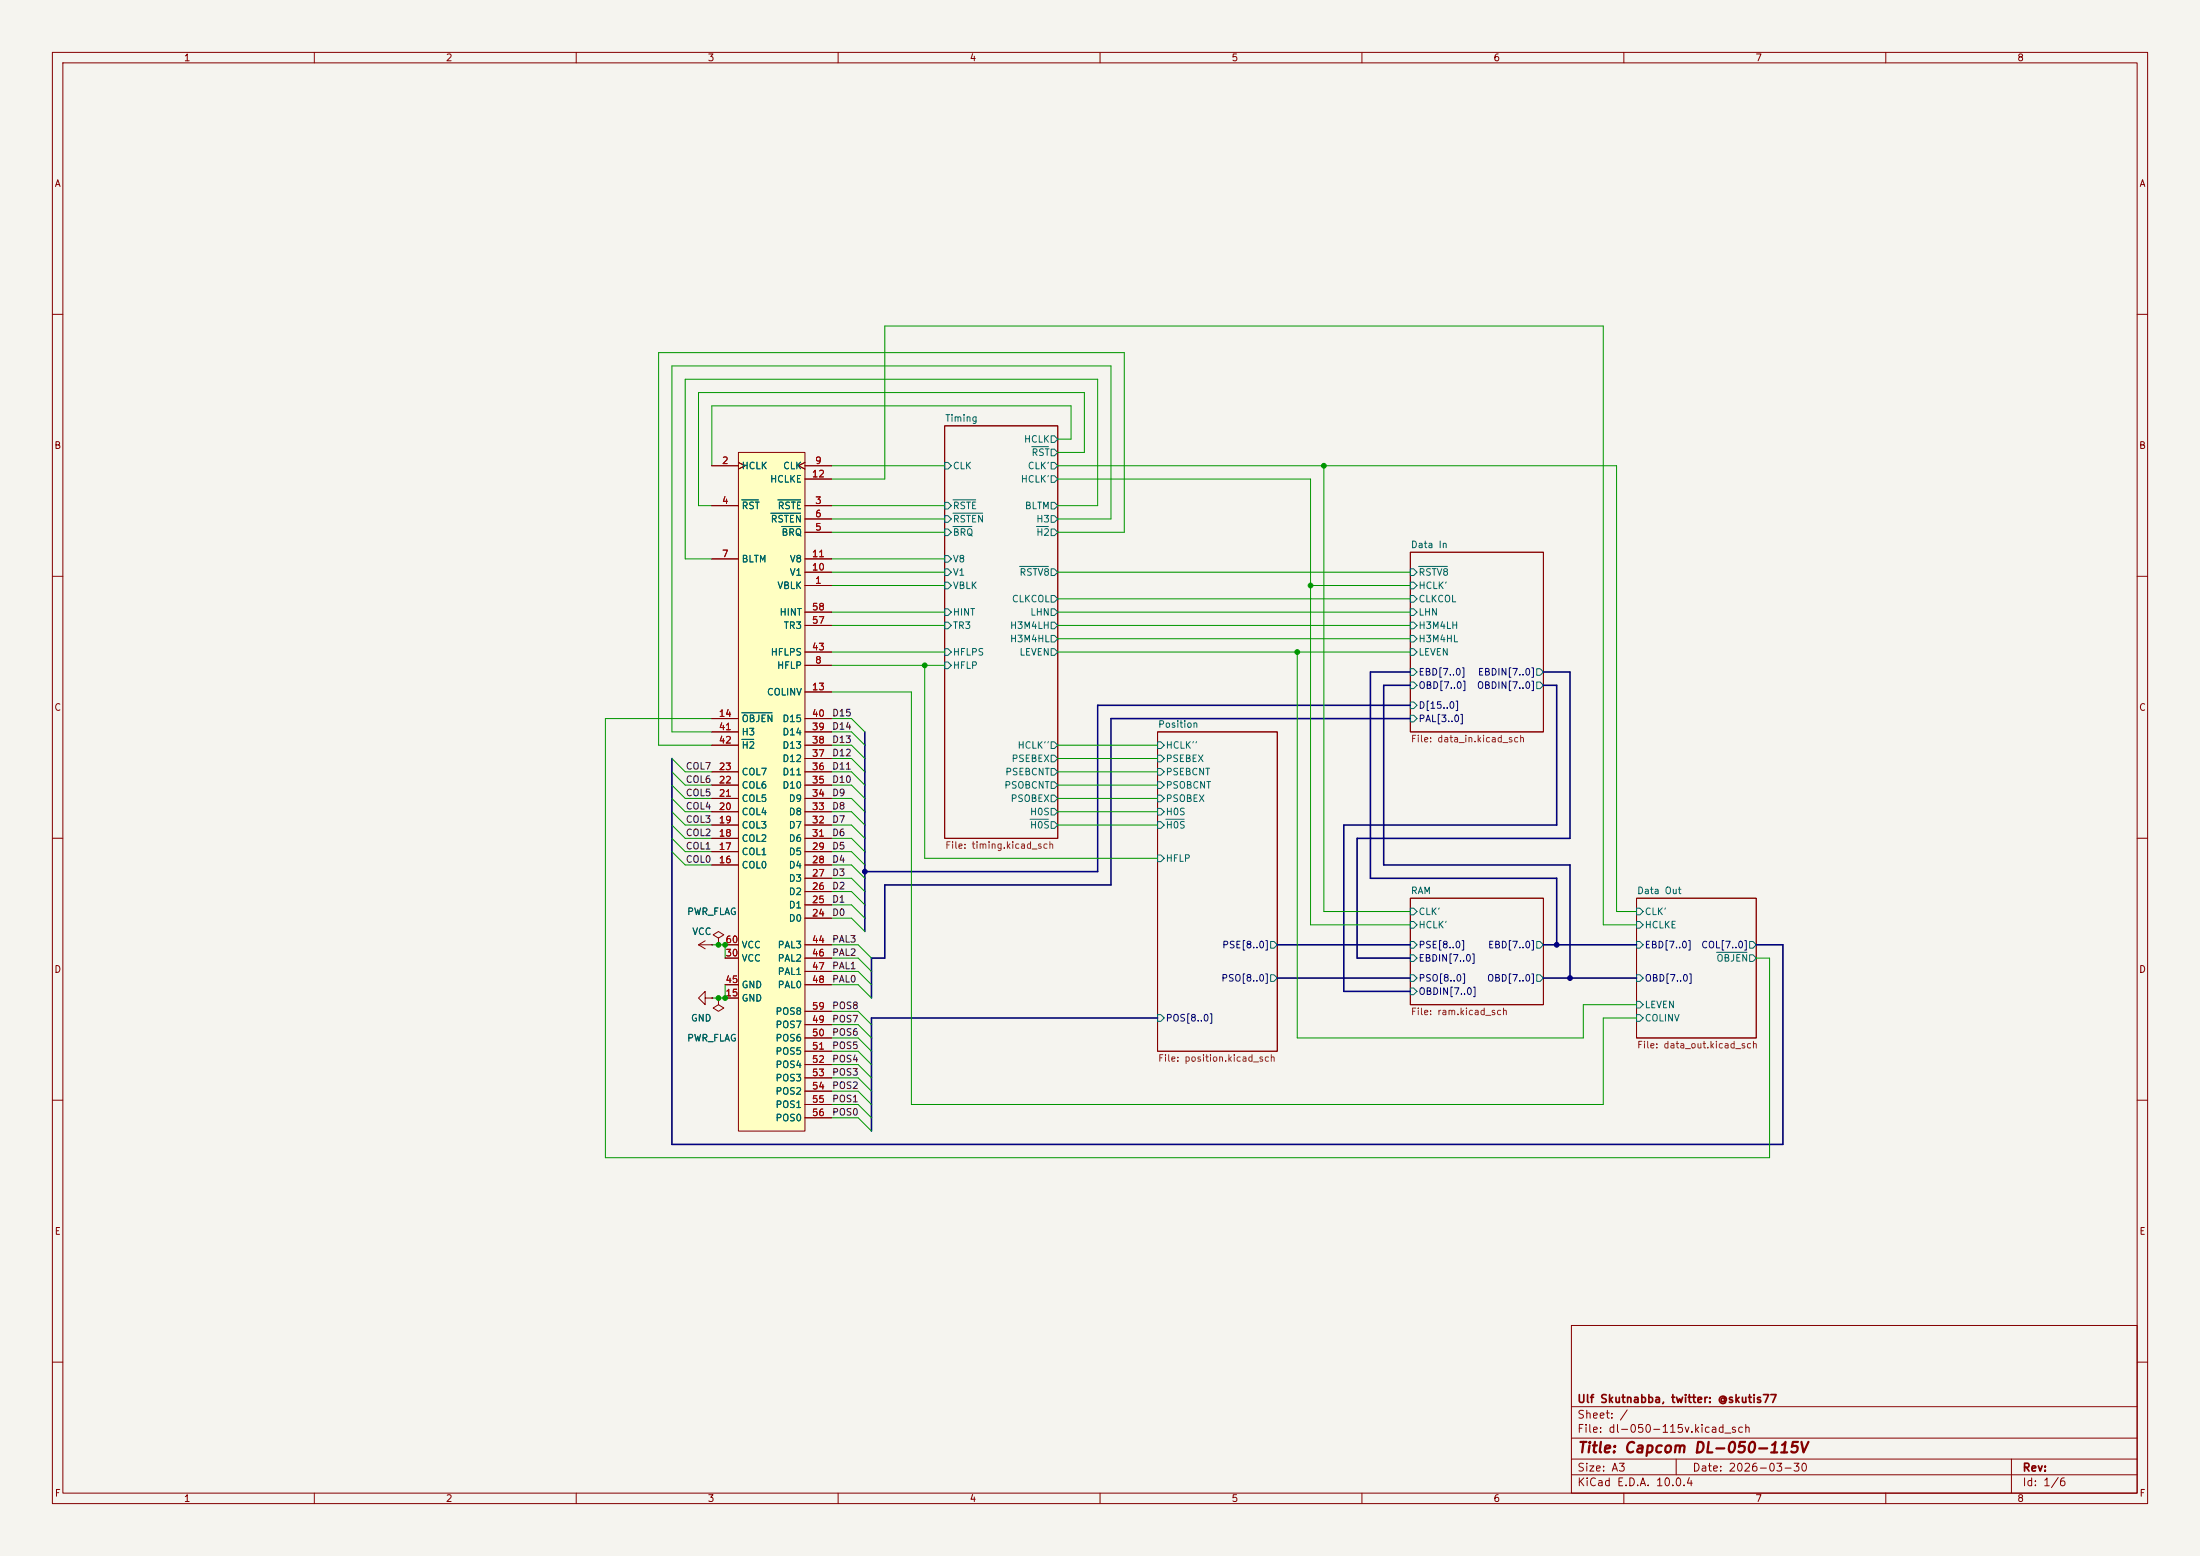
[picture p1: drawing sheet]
<svg xmlns="http://www.w3.org/2000/svg" width="420mm" height="297mm" viewBox="0 0 420 297" stroke-linecap="round" stroke-linejoin="round" font-family="sans-serif">
<path d="M0 0h420v297h-420z" fill="#f5f4ef" stroke="#f5f4ef" stroke-width=".19"/>
<g fill="none" stroke="#840000" stroke-width=".19">
<path d="M10 10h400v277h-400zM12 12h396v273h-396zM60 10v2M110 10v2M160 10v2M210 10v2M260 10v2M310 10v2M360 10v2M10 60h2M408 60h2M180.3 81.3h21.6v78.7h-21.6z"/>
<path d="M10 110h2M269.2 105.4h25.4v34.3h-25.4zM408 110h2M221 139.7h22.8v61h-22.8zM10 160h2M408 160h2M269.2 171.5h25.4v20.3h-25.4zM312.4 171.5h22.9v26.6h-22.9zM10 210h2M408 210h2M300 253h108v32h-108zM10 260h2"/>
<path d="M300 278.5h108M300 274.5h108M300 268.5h108M320 278.5v3M384 278.5v6.5M408 260h2M60 285v2M110 285v2M160 285v2M210 285v2M260 285v2M300 281.5h108"/>
<path d="M310 285v2M360 285v2"/>
</g>
<g fill="none" stroke="#006464" stroke-width=".19">
<path d="M180.3 95.9h.7l.6 .6-.6 .7h-.7zM180.3 98.4h.7l.6 .7-.6 .6h-.7zM180.3 88.3h.7l.6 .6-.6 .6h-.7zM181.9 95.4h4.4M181.9 98h5.7M196.9 85.3h3.2M200.7 88.3h.6l.6 .6-.6 .6h-.6zM200.7 90.8h.6l.6 .6-.6 .7h-.6zM200.7 98.4h.6l.6 .7-.6 .6h-.6zM200.7 85.7h.6l.6 .7-.6 .6h-.6zM200.7 95.9h.6l.6 .6-.6 .7h-.6zM200.7 83.2h.6l.6 .6-.6 .7h-.6z"/>
<path d="M180.3 116.2h.7l.6 .6-.6 .7h-.7zM180.3 111.1h.7l.6 .7-.6 .6h-.7zM180.3 106h.7l.6 .7-.6 .6h-.7zM180.3 101h.7l.6 .6-.6 .6h-.7zM180.3 108.6h.7l.6 .6-.6 .7h-.7zM180.3 118.7h.7l.6 .7-.6 .6h-.7zM181.9 100.5h3.6M194.6 108.1h5.5M197.9 100.5h2.2M200.7 118.7h.6l.6 .7-.6 .6h-.6zM200.7 101h.6l.6 .6-.6 .6h-.6zM200.7 113.7h.6l.6 .6-.6 .6h-.6z"/>
<path d="M200.7 116.2h.6l.6 .6-.6 .7h-.6zM200.7 108.6h.6l.6 .6-.6 .7h-.6zM269.2 116.2h.7l.6 .6-.6 .7h-.7zM269.2 118.7h.7l.6 .7-.6 .6h-.7zM269.2 111.1h.7l.6 .7-.6 .6h-.7zM269.2 113.7h.7l.6 .6-.6 .6h-.7zM269.2 108.6h.7l.6 .6-.6 .7h-.7zM270.8 108.1h5.5M180.3 123.8h.7l.6 .7-.6 .6h-.7zM180.3 126.4h.7l.6 .6-.6 .6h-.7zM200.7 121.3h.6l.6 .6-.6 .7h-.6zM200.7 123.8h.6l.6 .7-.6 .6h-.6z"/>
<path d="M269.2 127.6h.7l.6 .7-.6 .6h-.7zM269.2 130.2h.7l.6 .6-.6 .6h-.7zM269.2 121.3h.7l.6 .6-.6 .7h-.7zM269.2 134h.7l.6 .6-.6 .7h-.7zM269.2 136.5h.7l.6 .7-.6 .6h-.7zM269.2 123.8h.7l.6 .7-.6 .6h-.7zM293.4 127.6h.6l.6 .7-.6 .6h-.6zM293.4 130.2h.6l.6 .6-.6 .6h-.6zM196.6 156.4h3.5M200.7 149.2h.6l.6 .7-.6 .6h-.6zM200.7 151.8h.6l.6 .6-.6 .6h-.6zM200.7 156.8h.6l.6 .7-.6 .6h-.6z"/>
<path d="M200.7 154.3h.6l.6 .6-.6 .7h-.6zM200.7 146.7h.6l.6 .6-.6 .7h-.6zM200.7 144.1h.6l.6 .7-.6 .6h-.6zM200.7 141.6h.6l.6 .6-.6 .7h-.6zM221 144.1h.6l.6 .7-.6 .6h-.6zM221 146.7h.6l.6 .6-.6 .7h-.6zM221 149.2h.6l.6 .7-.6 .6h-.6zM221 151.8h.6l.6 .6-.6 .6h-.6zM221 154.3h.6l.6 .6-.6 .7h-.6zM221 156.8h.6l.6 .7-.6 .6h-.6zM221 141.6h.6l.6 .6-.6 .7h-.6zM222.6 156.4h3.5"/>
<path d="M221 163.2h.6l.6 .6-.6 .7h-.6zM242.6 179.7h.6l.6 .6-.6 .7h-.6zM269.2 173.4h.7l.6 .6-.6 .6h-.7zM269.2 179.7h.7l.6 .6-.6 .7h-.7zM269.2 175.9h.7l.6 .6-.6 .7h-.7zM293.4 179.7h.6l.6 .6-.6 .7h-.6zM312.4 179.7h.7l.6 .6-.6 .7h-.7zM312.4 175.9h.7l.6 .6-.6 .7h-.7zM312.4 173.4h.7l.6 .6-.6 .6h-.7zM334 179.7h.6l.7 .6-.7 .7h-.6zM221 193.7h.6l.6 .6-.6 .6h-.6zM242.6 186.1h.6l.6 .6-.6 .6h-.6z"/>
<path d="M269.2 182.2h.7l.6 .7-.6 .6h-.7zM269.2 186.1h.7l.6 .6-.6 .6h-.7zM269.2 188.6h.7l.6 .6-.6 .7h-.7zM293.4 186.1h.6l.6 .6-.6 .6h-.6zM312.4 193.7h.7l.6 .6-.6 .6h-.7zM312.4 186.1h.7l.6 .6-.6 .6h-.7zM312.4 191.1h.7l.6 .7-.6 .6h-.7zM327.7 181.8h5.8M334 182.2h.6l.7 .7-.7 .6h-.6z"/>
</g>
<path d="M141 86.4h12.7v129.5h-12.7z" fill="#ffffc2"/>
<g fill="none" stroke="#840000" stroke-width=".19">
<path d="M135.9 88.9h5.1M135.9 96.5h5.1M141 86.4h12.7v129.5h-12.7zM141 88.3l1.2 .6-1.2 .6M153.7 88.3l-1.3 .6 1.3 .6M153.7 88.9h5M153.7 96.5h5M153.7 99.1h5M153.7 91.4h5M135.9 106.7h5.1M153.7 111.8h5M153.7 101.6h5"/>
<path d="M153.7 106.7h5M153.7 109.2h5M153.7 119.4h5M153.7 116.8h5M135.9 137.2h5.1M135.9 139.7h5.1M153.7 127h5M153.7 132.1h5M153.7 137.2h5M153.7 139.7h5M153.7 124.5h5M135.9 157.5h5.1"/>
<path d="M135.9 154.9h5.1M135.9 152.4h5.1M135.9 149.9h5.1M135.9 147.3h5.1M135.9 142.2h5.1M153.7 157.5h5M153.7 154.9h5M153.7 152.4h5M153.7 149.9h5M153.7 147.3h5M153.7 144.8h5M153.7 142.2h5"/>
<path d="M134.6 179.6l-1.3 .7M135.9 165.1h5.1M135.9 162.6h5.1M135.9 160h5.1M137.2 179.1l1-.7-1-.6-1.1 .6 1.1 .7v1.2M153.7 165.1h5M153.7 162.6h5M153.7 160h5M153.7 175.3h5M153.7 172.7h5M153.7 170.2h5M153.7 167.6h5"/>
<path d="M133.3 180.3h2.6M133.3 180.3l1.3 .8M134.6 190.5v-1.3l-1.3 1.3 1.3 1.3v-1.3h1.3M135.9 190.5h.1M135.9 180.3h.1M137.2 180.3h.1M137.2 190.5v1.3l1 .6-1 .6-1.1-.6 1.1-.6M137.2 190.5h.1M138.4 190.5h2.6M138.4 182.9h2.6M138.4 180.3h2.6M138.4 188h2.6"/>
<path d="M153.7 182.9h5M153.7 180.3h5M153.7 188h5M153.7 185.4h5M153.7 195.6h5M153.7 198.1h5M153.7 193h5M153.7 200.7h5M153.7 203.2h5M153.7 205.7h5M153.7 208.3h5M153.7 210.8h5"/>
<path d="M153.7 213.4h5"/>
</g>
<path d="M141.6 95.4h3.2M147.2 98h5.6M148.5 95.4h4.3M149.2 100.5h3.6M141.6 136.1h5.8M141.6 141.1h2.3" fill="none" stroke="#006464" stroke-width=".19"/>
<g fill="none" stroke="#000084" stroke-width=".3">
<path d="M165.1 139.7v38.1M269.2 128.3h-7.6v39.3h35.6v12.7M269.2 130.8h-5v34.3h35.5v21.6M269.2 137.2h-57.1v31.7h-43.2v14h-2.5v7.6M269.2 134.6h-59.7v31.8h-44.4M294.6 128.3h5.1v31.7h-40.6v22.9h10.1M294.6 130.8h2.6v26.7h-40.7v31.7h12.7M128.3 144.8v73.6h212.1v-38.1h-5.1M221 194.3h-54.6v21.6M243.8 180.3h25.4M243.8 186.7h25.4M294.6 180.3h17.8"/>
<path d="M294.6 186.7h17.8"/>
</g>
<g fill="none" stroke="#009600" stroke-width=".19">
<path d="M158.7 96.5h21.6M158.7 91.4h10.2v-29.2h137.2v114.3h6.3M158.7 99.1h21.6M158.7 88.9h21.6M201.9 99.1h10.2v-29.2h-83.8v69.8h7.6M201.9 86.4h5.1v-11.5h-73.7v21.6h2.6M201.9 96.5h7.6v-24.1h-78.7v34.3h5.1M201.9 83.8h2.6v-6.3h-68.6v11.4M201.9 91.4h48.3v85.1h19M201.9 88.9h106.7v85.1h3.8M252.7 88.9v85.1h16.5M158.7 111.8h21.6"/>
<path d="M158.7 101.6h21.6M158.7 119.4h21.6M158.7 109.2h21.6M158.7 106.7h21.6M158.7 116.8h21.6M201.9 101.6h12.7v-34.3h-88.9v74.9h10.2M201.9 119.4h67.3M201.9 109.2h67.3M201.9 116.8h67.3M201.9 114.3h67.3M250.2 111.8h19M135.9 137.2h-20.3v83.8h222.2v-38.1h-2.5"/>
<path d="M158.7 132.1h15.3v78.7h132.1v-16.5h6.3M158.7 137.2h3.9l2.5 2.5M158.7 139.7h3.9l2.5 2.5M158.7 124.5h21.6M158.7 127h21.6M176.5 127v36.8h44.5M201.9 124.5h67.3M201.9 121.9h67.3M247.6 124.5v73.6h54.7v-6.3h10.1M128.3 147.3l2.5 2.6h5.1M128.3 152.4l2.5 2.5h5.1M128.3 149.9l2.5 2.5h5.1"/>
<path d="M128.3 154.9l2.5 2.6h5.1M128.3 157.5l2.5 2.5h5.1M128.3 144.8l2.5 2.5h5.1M158.7 149.9h3.9l2.5 2.5M158.7 154.9h3.9l2.5 2.6M158.7 152.4h3.9l2.5 2.5M158.7 157.5h3.9l2.5 2.5M158.7 147.3h3.9l2.5 2.6M158.7 142.2h3.9l2.5 2.6M158.7 144.8h3.9l2.5 2.5M201.9 149.9h19.1M201.9 154.9h19.1"/>
<path d="M201.9 152.4h19.1M201.9 157.5h19.1M201.9 147.3h19.1M201.9 142.2h19.1M201.9 144.8h19.1M128.3 162.6l2.5 2.5h5.1M128.3 160l2.5 2.6h5.1M158.7 165.1h3.9l2.5 2.5M158.7 172.7h3.9l2.5 2.6M158.7 160h3.9l2.5 2.6M158.7 162.6h3.9l2.5 2.5M158.7 175.3h3.9l2.5 2.5"/>
<path d="M158.7 170.2h3.9l2.5 2.5M158.7 167.6h3.9l2.5 2.6M135.9 180.3h2.5v2.6M138.4 188v2.5h-2.5M158.7 180.3h5.1l2.6 2.6M158.7 198.1h5.1l2.6 2.6M158.7 193h5.1l2.6 2.6M158.7 195.6h5.1l2.6 2.5M158.7 182.9h5.1l2.6 2.5M158.7 185.4h5.1l2.6 2.6M158.7 188h5.1l2.6 2.5M158.7 203.2h5.1l2.6 2.5"/>
<path d="M158.7 205.7h5.1l2.6 2.6M158.7 208.3h5.1l2.6 2.5M158.7 200.7h5.1l2.6 2.5M158.7 213.4h5.1l2.6 2.5M158.7 210.8h5.1l2.6 2.6"/>
</g>
<g fill="#000084" stroke="#000084" stroke-width=".19">
<circle cx="299.7" cy="186.7" r=".46"/>
<circle cx="297.2" cy="180.3" r=".46"/>
<circle cx="165.1" cy="166.4" r=".46"/>
</g>
<g fill="#009600" stroke="#009600" stroke-width=".19">
<circle cx="176.5" cy="127" r=".46"/>
<circle cx="138.4" cy="190.5" r=".46"/>
<circle cx="137.2" cy="190.5" r=".46"/>
<circle cx="138.4" cy="180.3" r=".46"/>
<circle cx="137.2" cy="180.3" r=".46"/>
<circle cx="252.7" cy="88.9" r=".46"/>
<circle cx="250.2" cy="111.8" r=".46"/>
<circle cx="247.6" cy="124.5" r=".46"/>
</g>
<text font-size="2" fill="#840000" x="301" y="277.8">Title: Capcom DL-050-115V</text>
<g font-size="1.5" fill="#840000">
<text x="301" y="268.1">Ulf Skutnabba, twitter: @skutis77</text>
<text x="301" y="273.8">File: dl-050-115v.kicad_sch</text>
<text x="301" y="271.1">Sheet: /</text>
<text x="301" y="281.2">Size: A3</text>
<text x="323" y="281.2">Date: 2026-03-30</text>
<text x="386" y="281.2">Rev:</text>
<text x="301" y="284">KiCad E.D.A. 10.0.4</text>
<text x="386" y="284">Id: 1/6</text>
</g>
<g font-size="1.3" fill="#840000">
<text x="35" y="12">1</text>
<text x="85" y="12">2</text>
<text x="135" y="12">3</text>
<text x="185" y="12">4</text>
<text x="235" y="12">5</text>
<text x="285" y="12">6</text>
<text x="335" y="12">7</text>
<text x="385" y="12">8</text>
<text x="10.3" y="36">A</text>
<text x="408.3" y="36">A</text>
<text x="10.3" y="86">B</text>
<text x="408.2" y="86">B</text>
<text x="10.3" y="136">C</text>
<text x="408.2" y="136">C</text>
<text x="10.3" y="186">D</text>
<text x="408.2" y="186">D</text>
<text x="10.3" y="236">E</text>
<text x="408.3" y="236">E</text>
<text x="10.3" y="286">F</text>
<text x="35" y="287">1</text>
<text x="85" y="287">2</text>
<text x="135" y="287">3</text>
<text x="185" y="287">4</text>
<text x="235" y="287">5</text>
<text x="285" y="287">6</text>
<text x="335" y="287">7</text>
<text x="385" y="287">8</text>
<text x="408.3" y="286">F</text>
</g>
<g font-size="1.3" fill="#006464">
<text x="180.3" y="80.8">Timing</text>
<text x="141.5" y="89.9">HCLK</text>
<text x="149.4" y="89.9">CLK</text>
<text x="181.8" y="89.9">CLK</text>
<text x="195.4" y="84.8">HCLK</text>
<text x="196.1" y="89.9">CLK'</text>
<text x="196.8" y="87.3">RST</text>
<text x="146.9" y="92.4">HCLKE</text>
<text x="194.8" y="92.4">HCLK'</text>
<text x="141.5" y="97.5">RST</text>
<text x="147" y="100">RSTEN</text>
<text x="148.4" y="97.5">RSTE</text>
<text x="181.8" y="97.5">RSTE</text>
<text x="181.8" y="100">RSTEN</text>
<text x="195.5" y="97.5">BLTM</text>
<text x="197.7" y="100">H3</text>
<text x="141.5" y="107.7">BLTM</text>
<text x="149.1" y="102.6">BRQ</text>
<text x="150.7" y="107.7">V8</text>
<text x="181.8" y="107.7">V8</text>
<text x="181.8" y="102.6">BRQ</text>
<text x="197.7" y="102.6">H2</text>
<text x="269.2" y="104.9">Data In</text>
<text x="148.3" y="112.7">VBLK</text>
<text x="150.7" y="110.2">V1</text>
<text x="181.8" y="112.7">VBLK</text>
<text x="181.8" y="110.2">V1</text>
<text x="194.5" y="110.2">RSTV8</text>
<text x="270.7" y="112.7">HCLK'</text>
<text x="270.7" y="110.2">RSTV8</text>
<text x="148.7" y="117.8">HINT</text>
<text x="181.8" y="117.8">HINT</text>
<text x="193.1" y="115.3">CLKCOL</text>
<text x="196.6" y="117.8">LHN</text>
<text x="270.7" y="117.8">LHN</text>
<text x="270.7" y="115.3">CLKCOL</text>
<text x="147" y="125.4">HFLPS</text>
<text x="149.5" y="120.4">TR3</text>
<text x="181.8" y="125.4">HFLPS</text>
<text x="181.8" y="120.4">TR3</text>
<text x="192.7" y="122.9">H3M4HL</text>
<text x="192.7" y="120.4">H3M4LH</text>
<text x="194.5" y="125.4">LEVEN</text>
<text x="270.7" y="120.4">H3M4LH</text>
<text x="270.7" y="122.9">H3M4HL</text>
<text x="270.7" y="125.4">LEVEN</text>
<text x="148.2" y="128">HFLP</text>
<text x="181.8" y="128">HFLP</text>
<text x="146.3" y="133.1">COLINV</text>
<text x="141.5" y="138.1">OBJEN</text>
<text x="141.5" y="140.7">H3</text>
<text x="141.5" y="143.2">H2</text>
<text x="149.3" y="143.2">D13</text>
<text x="149.3" y="140.7">D14</text>
<text x="149.3" y="138.1">D15</text>
<text x="194.2" y="143.2">HCLK''</text>
<text x="221" y="139.2">Position</text>
<text x="222.4" y="143.2">HCLK''</text>
<text x="141.5" y="148.3">COL7</text>
<text x="149.3" y="148.3">D11</text>
<text x="149.3" y="145.8">D12</text>
<text x="191.8" y="148.3">PSEBCNT</text>
<text x="193" y="145.8">PSEBEX</text>
<text x="222.4" y="145.8">PSEBEX</text>
<text x="222.4" y="148.3">PSEBCNT</text>
<text x="141.5" y="155.9">COL4</text>
<text x="141.5" y="153.4">COL5</text>
<text x="141.5" y="150.8">COL6</text>
<text x="149.3" y="150.8">D10</text>
<text x="150.5" y="155.9">D8</text>
<text x="150.5" y="153.4">D9</text>
<text x="191.6" y="150.8">PSOBCNT</text>
<text x="192.8" y="153.4">PSOBEX</text>
<text x="196.5" y="155.9">H0S</text>
<text x="222.4" y="150.8">PSOBCNT</text>
<text x="222.4" y="153.4">PSOBEX</text>
<text x="222.4" y="155.9">H0S</text>
<text x="141.5" y="161">COL2</text>
<text x="141.5" y="158.5">COL3</text>
<text x="150.5" y="161">D6</text>
<text x="150.5" y="158.5">D7</text>
<text x="196.5" y="158.5">H0S</text>
<text x="222.4" y="158.5">H0S</text>
<text x="141.5" y="166.1">COL0</text>
<text x="141.5" y="163.5">COL1</text>
<text x="150.5" y="166.1">D4</text>
<text x="150.5" y="163.5">D5</text>
<text x="222.4" y="164.8">HFLP</text>
<text x="150.5" y="173.7">D1</text>
<text x="150.5" y="171.2">D2</text>
<text x="150.5" y="168.6">D3</text>
<text x="269.2" y="171">RAM</text>
<text x="312.4" y="171">Data Out</text>
<text x="131.1" y="175">PWR_FLAG</text>
<text x="132" y="178.8">VCC</text>
<text x="150.5" y="176.2">D0</text>
<text x="270.7" y="175">CLK'</text>
<text x="270.7" y="177.5">HCLK'</text>
<text x="313.9" y="177.5">HCLKE</text>
<text x="313.9" y="175">CLK'</text>
<text x="141.5" y="183.9">VCC</text>
<text x="141.5" y="181.3">VCC</text>
<text x="148.4" y="181.3">PAL3</text>
<text x="148.4" y="183.9">PAL2</text>
<text x="327.6" y="183.9">OBJEN</text>
<text x="141.5" y="191.5">GND</text>
<text x="141.5" y="188.9">GND</text>
<text x="148.4" y="186.4">PAL1</text>
<text x="148.4" y="188.9">PAL0</text>
<text x="131.8" y="195.3">GND</text>
<text x="147.9" y="196.6">POS7</text>
<text x="147.9" y="194">POS8</text>
<text x="313.9" y="195.3">COLINV</text>
<text x="313.9" y="192.7">LEVEN</text>
<text x="131.1" y="199.1">PWR_FLAG</text>
<text x="147.9" y="199.1">POS6</text>
<text x="147.9" y="201.6">POS5</text>
<text x="147.9" y="204.2">POS4</text>
<text x="147.9" y="206.7">POS3</text>
<text x="147.9" y="209.3">POS2</text>
<text x="147.9" y="211.8">POS1</text>
<text x="147.9" y="214.3">POS0</text>
</g>
<g font-size="1.3" fill="#a90000">
<text x="137.7" y="88.9">2</text>
<text x="155.5" y="88.9">9</text>
<text x="154.9" y="91.4">12</text>
<text x="137.7" y="96.5">4</text>
<text x="155.5" y="101.6">5</text>
<text x="155.5" y="99">6</text>
<text x="155.5" y="96.5">3</text>
<text x="137.7" y="106.7">7</text>
<text x="154.9" y="106.7">11</text>
<text x="154.9" y="109.2">10</text>
<text x="155.5" y="111.7">1</text>
<text x="154.9" y="119.4">57</text>
<text x="154.9" y="116.8">58</text>
<text x="154.9" y="124.4">43</text>
<text x="155.5" y="127">8</text>
<text x="137.1" y="137.1">14</text>
<text x="154.9" y="132.1">13</text>
<text x="154.9" y="137.1">40</text>
<text x="137.1" y="139.7">41</text>
<text x="137.1" y="142.2">42</text>
<text x="154.9" y="142.2">38</text>
<text x="154.9" y="139.7">39</text>
<text x="137.1" y="149.8">22</text>
<text x="137.1" y="147.3">23</text>
<text x="154.9" y="149.8">35</text>
<text x="154.9" y="147.3">36</text>
<text x="154.9" y="144.8">37</text>
<text x="137.1" y="154.9">20</text>
<text x="137.1" y="152.4">21</text>
<text x="154.9" y="154.9">33</text>
<text x="154.9" y="152.4">34</text>
<text x="137.1" y="160">18</text>
<text x="137.1" y="157.5">19</text>
<text x="154.9" y="160">31</text>
<text x="154.9" y="157.5">32</text>
<text x="137.1" y="165.1">16</text>
<text x="137.1" y="162.5">17</text>
<text x="154.9" y="167.6">27</text>
<text x="154.9" y="165.1">28</text>
<text x="154.9" y="162.5">29</text>
<text x="154.9" y="172.7">25</text>
<text x="154.9" y="170.2">26</text>
<text x="154.9" y="175.2">24</text>
<text x="138.4" y="182.9">30</text>
<text x="138.4" y="180.3">60</text>
<text x="154.9" y="180.3">44</text>
<text x="154.9" y="182.9">46</text>
<text x="154.9" y="185.4">47</text>
<text x="138.4" y="190.5">15</text>
<text x="138.4" y="187.9">45</text>
<text x="154.9" y="187.9">48</text>
<text x="154.9" y="195.6">49</text>
<text x="154.9" y="193">59</text>
<text x="154.9" y="198.1">50</text>
<text x="154.9" y="200.6">51</text>
<text x="154.9" y="203.2">52</text>
<text x="154.9" y="205.7">53</text>
<text x="154.9" y="208.3">54</text>
<text x="154.9" y="210.8">55</text>
<text x="154.9" y="213.3">56</text>
</g>
<g font-size="1.3" fill="#000084">
<text x="270.7" y="129.2">EBD[7..0]</text>
<text x="270.7" y="131.8">OBD[7..0]</text>
<text x="281.8" y="131.8">OBDIN[7..0]</text>
<text x="282" y="129.2">EBDIN[7..0]</text>
<text x="270.7" y="135.6">D[15..0]</text>
<text x="270.7" y="138.1">PAL[3..0]</text>
<text x="233.2" y="181.3">PSE[8..0]</text>
<text x="270.7" y="181.3">PSE[8..0]</text>
<text x="270.7" y="183.9">EBDIN[7..0]</text>
<text x="284" y="181.3">EBD[7..0]</text>
<text x="313.9" y="181.3">EBD[7..0]</text>
<text x="324.7" y="181.3">COL[7..0]</text>
<text x="233" y="187.7">PSO[8..0]</text>
<text x="270.7" y="187.7">PSO[8..0]</text>
<text x="270.7" y="190.2">OBDIN[7..0]</text>
<text x="283.8" y="187.7">OBD[7..0]</text>
<text x="313.9" y="187.7">OBD[7..0]</text>
<text x="222.4" y="195.3">POS[8..0]</text>
</g>
<g font-size="1.3" fill="#0f0f0f">
<text x="158.7" y="137">D15</text>
<text x="158.7" y="139.6">D14</text>
<text x="158.7" y="142.1">D13</text>
<text x="130.8" y="149.7">COL6</text>
<text x="130.8" y="147.2">COL7</text>
<text x="158.7" y="147.2">D11</text>
<text x="158.7" y="144.7">D12</text>
<text x="158.7" y="149.7">D10</text>
<text x="130.8" y="152.3">COL5</text>
<text x="130.8" y="154.8">COL4</text>
<text x="158.7" y="154.8">D8</text>
<text x="158.7" y="152.3">D9</text>
<text x="130.8" y="159.9">COL2</text>
<text x="130.8" y="157.4">COL3</text>
<text x="158.7" y="157.4">D7</text>
<text x="158.7" y="159.9">D6</text>
<text x="130.8" y="165">COL0</text>
<text x="130.8" y="162.4">COL1</text>
<text x="158.7" y="162.4">D5</text>
<text x="158.7" y="165">D4</text>
<text x="158.7" y="167.5">D3</text>
<text x="158.7" y="172.6">D1</text>
<text x="158.7" y="170.1">D2</text>
<text x="158.7" y="175.1">D0</text>
<text x="158.7" y="185.3">PAL1</text>
<text x="158.7" y="182.8">PAL2</text>
<text x="158.7" y="180.2">PAL3</text>
<text x="158.7" y="187.8">PAL0</text>
<text x="158.7" y="198">POS6</text>
<text x="158.7" y="195.5">POS7</text>
<text x="158.7" y="192.9">POS8</text>
<text x="158.7" y="200.5">POS5</text>
<text x="158.7" y="203.1">POS4</text>
<text x="158.7" y="205.6">POS3</text>
<text x="158.7" y="208.2">POS2</text>
<text x="158.7" y="213.2">POS0</text>
<text x="158.7" y="210.7">POS1</text>
</g>
<g font-size="1.3" fill="#725600">
<text x="269.2" y="142">File: data_in.kicad_sch</text>
<text x="180.3" y="162.3">File: timing.kicad_sch</text>
<text x="269.2" y="194.1">File: ram.kicad_sch</text>
<text x="221" y="203">File: position.kicad_sch</text>
<text x="312.4" y="200.4">File: data_out.kicad_sch</text>
</g>
</svg>
